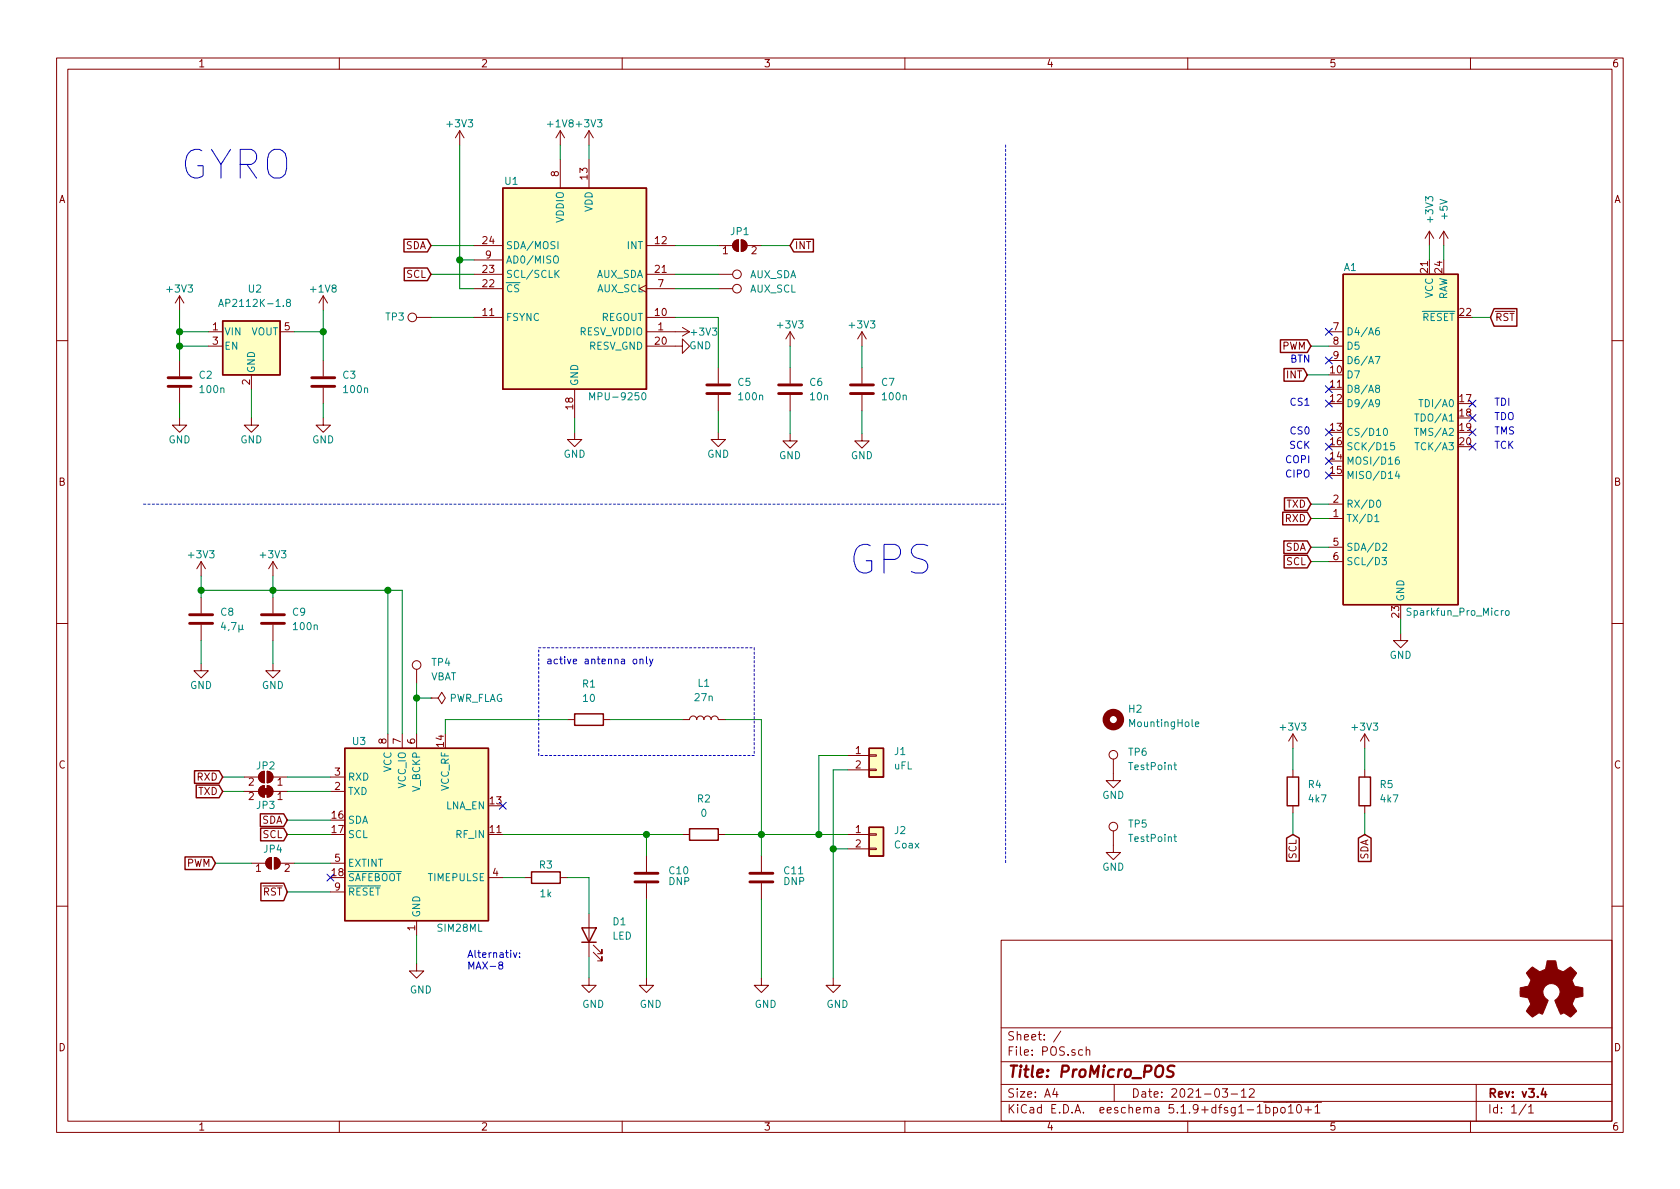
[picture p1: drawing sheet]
<svg xmlns="http://www.w3.org/2000/svg" width="297mm" height="210mm" viewBox="0 0 297 210" stroke-linecap="round" stroke-linejoin="round" font-family="sans-serif">
<g fill="none" stroke="#840000" stroke-width=".18">
<path d="M10 10.3h277v189.9h-277zM12 12.2h273v186.1h-273zM60 10.3v1.9M110 10.3v1.9M160 10.3v1.9M210 10.3v1.9M260 10.3v1.9M81.3 23.1l-.8 1.3M81.3 23.1v2.5M81.3 23.1l.7 1.3M99.1 23.1l-.8 1.3M99.1 23.1v2.5"/>
<path d="M99.1 28.2v5.1M99.1 23.1l.7 1.3M104.1 23.1v2.5M104.1 28.2v5.1M104.1 23.1l-.7 1.3M104.1 23.1l.8 1.3M31.7 52.3v2.6M31.7 52.3l-.7 1.3M31.7 52.3l.8 1.3M36.8 58.7h2.6M49.5 58.7h2.6M57.1 52.3l-.7 1.3"/>
<path d="M57.1 52.3v2.6M57.1 52.3l.8 1.3M73.7 56.1h2.5M83.8 48.5h5.1M83.8 56.1h5.1M83.8 51h5.1M83.8 43.4h5.1M83.8 46h5.1M114.3 50.4l-1.3 .6 1.3 .7M114.3 48.5h5.1M114.3 56.1h5.1M114.3 58.7h7.6"/>
<path d="M114.3 51h5.1M114.3 43.4h5.1M120.6 57.9l1.3 .8M121.9 58.7l-1.3 .7M127 48.5h2.5M127 51h2.5M127 43.4h2.5M129.8 42.8l.4-.3 .4-.1v2a1.03 1.03 0 0 1-1-.5 1.03 1.03 0 0 1 .2-1.1zM131.1 42.4a1.02 1.02 0 0 1 1 1 1.02 1.02 0 0 1-1 1zM132.1 43.4h2.5M139.7 58.7v2.5M139.7 58.7l-.8 1.2"/>
<path d="M139.7 58.7l.8 1.2M152.4 58.7v2.5M152.4 58.7l-.8 1.2M152.4 58.7l.8 1.2M234.9 58.7h2.6M252.7 40.9l-.7 1.3M252.7 40.9v2.5M252.7 40.9l.8 1.3M255.3 40.9l-.8 1.3M255.3 40.9v2.5M255.3 40.9l.7 1.3M10 60.2h2"/>
<path d="M31.7 73.9v1.3h1.3l-1.3 1.2-1.2-1.2h1.2M31.7 63.7v2.8M31.7 68.6v2.8M36.8 61.2h2.6M44.4 73.9v1.3h1.3l-1.3 1.2-1.2-1.2h1.2M44.4 66.3v2.5M57.1 73.9v1.3h1.3l-1.3 1.2-1.2-1.2h1.2M57.1 63.7v2.8M57.1 68.6v2.8M101.6 76.4v1.3h1.3l-1.3 1.3-1.3-1.3h1.3M101.6 68.8v5.1M114.3 61.2h6.3v-1.3l1.3 1.3-1.3 1.3v-1.3"/>
<path d="M127 76.4v1.3h1.3l-1.3 1.3-1.3-1.3h1.3M127 65v2.8M127 69.8v2.8M139.7 76.7v1.3h1.3l-1.3 1.2-1.3-1.2h1.3M139.7 65v2.8M139.7 69.8v2.8M152.4 76.7v1.3h1.3l-1.3 1.2-1.3-1.2h1.3M152.4 65v2.8M152.4 69.8v2.8M234.9 61.2h2.6M234.9 63.7h2.6M285 60.2h2"/>
<path d="M35.6 99.3v2.5M35.6 99.3l-.8 1.3M35.6 99.3l.7 1.3M48.3 99.3v2.5M48.3 99.3l-.8 1.3M48.3 99.3l.7 1.3M234.9 91.7h2.6M234.9 89.1h2.6M234.9 96.8h2.6M234.9 99.3h2.6M10 110.3h2M35.6 117.3v1.3h1.2l-1.2 1.3-1.3-1.3h1.3"/>
<path d="M35.6 105.7v2.8M35.6 110.5v2.8M48.3 117.3v1.3h1.2l-1.2 1.3-1.3-1.3h1.3M48.3 105.7v2.8M48.3 110.5v2.8M73.7 118.4v2.5M247.6 112v1.3h1.3l-1.3 1.2-1.2-1.2h1.2M285 110.3h2M43.2 139.9h2.5M43.2 137.4h2.5M45.9 136.7l.5-.3h.3v2a1.03 1.03 0 0 1-.9-.6 1.03 1.03 0 0 1 .1-1.1zM46.1 139.2l.6-.3v2.1a1.02 1.02 0 0 1-.9-.7 1.02 1.02 0 0 1 .3-1.1z"/>
<path d="M47.2 138.9a1.02 1.02 0 0 1 1.1 1 1.02 1.02 0 0 1-1.1 1.1zM47.2 136.4a1.02 1.02 0 0 1 1.1 1 1.02 1.02 0 0 1-1.1 1zM48.3 139.9h2.5M48.3 137.4h2.5M58.4 139.9h2.6M58.4 137.4h2.6M68.6 129.8v2.5M71.1 129.8v2.5M73.7 129.8v2.5M76.2 123.4h1.3l.6-1 .6 1-.6 1.1-.6-1.1M76.2 123.4h.1M100.3 127.2h1.3"/>
<path d="M106.7 127.2h1.2M120.6 127.2h1.3a.63 .63 0 0 1 .7-.6 .63 .63 0 0 1 .6 .6 .63 .63 0 0 1 .6-.6 .63 .63 0 0 1 .7 .6 .63 .63 0 0 1 .6-.6 .63 .63 0 0 1 .6 .6 .63 .63 0 0 1 .7-.6 .63 .63 0 0 1 .6 .6h1.3M149.9 133.6h3.8M149.9 136.1h3.8M153.7 136h1.2v.3h-1.2zM153.7 133.5h1.2v.2h-1.2zM196.8 134.2v3.8h1.3l-1.3 1.3-1.2-1.3h1.2M228.6 129.8v2.5M228.6 136.1v1.3M228.6 129.8l-.8 1.3M228.6 129.8l.8 1.3M241.3 129.8v2.5"/>
<path d="M241.3 136.1v1.3M241.3 129.8l-.8 1.3M241.3 129.8l.8 1.3M44.4 152.6h2.6M47.2 152l.5-.3 .3-.1v2.1a1.03 1.03 0 0 1-.9-.6 1.03 1.03 0 0 1 .1-1.1zM48.5 151.6a1.02 1.02 0 0 1 1 1 1.02 1.02 0 0 1-1 1.1zM49.5 152.6h2.6M58.4 152.6h2.6M58.4 157.7h2.6M86.4 155.2h2.5M92.7 155.2h1.3M99.1 155.2h1.2"/>
<path d="M114.3 151.4v2.8M114.3 156.2v2.8M120.6 147.6h1.3M127 147.6h1.3M134.6 151.4v2.8M134.6 156.2v2.8M149.9 147.6h3.8M149.9 150.1h3.8M153.7 150h1.2v.2h-1.2zM153.7 147.4h1.2v.3h-1.2zM196.8 146.9v3.8h1.3l-1.3 1.3-1.2-1.3h1.2M228.6 142.5v1.3"/>
<path d="M241.3 142.5v1.3M10 160.2h2M73.7 170.4v1.3h1.2l-1.2 1.3-1.3-1.3h1.3M73.7 162.8v2.5M104.1 173v1.2h1.3l-1.3 1.3-1.2-1.3h1.2M104.1 161.5v7.7M104.9 168.4l1.5 1.5v-.7v.7h-.7M104.9 167.1l1.5 1.6v-.8v.8h-.7M114.3 173v1.2h1.3l-1.3 1.3-1.3-1.3h1.3M134.6 173v1.2h1.3l-1.3 1.3-1.3-1.3h1.3M147.3 173v1.2h1.3l-1.3 1.3-1.3-1.3h1.3M177 166.3h108v32h-108z"/>
<path d="M285 160.2h2M60 198.3v1.9M110 198.3v1.9M160 198.3v1.9M177 194.8h108M177 191.8h108M177 187.8h108M177 181.8h108M186.5 192.5l-.4 1h1M186.8 193v1M187.6 182.3l-1.3 2M191.4 185.7l-.4-.1-.3 .3 .1 .6h.6"/>
<path d="M192 185.7l.3-.1 .3 .1 .1 .9M192 185.1v1.5M197 191.8v3M210 198.3v1.9M216.1 192.5h.9l-.4 .6 .4 .1v.7l-.2 .1-.7-.1M217.7 193.5h1.1M219.5 193l.4-.5v1.5M219.5 194h.8M220.9 192.7l.2-.2h.4l.2 .2 .1 .3-1 1h1M222.3 196.8h.9M223.4 194.9h10.3M223.8 195.9l.4-.1 .3 .3v.6l-.3 .1-.4-.1"/>
<path d="M223.8 195.3v1.5M225.2 195.9l.4-.1 .3 .3-.1 .6-.2 .1-.4-.1M225.2 195.8v1.5M226.5 196l.2-.2 .5 .2v.5l-.1 .2-.4 .1-.2-.1zM227.8 195.8l.4-.5v1.5M227.8 196.8h.9M229.4 195.4l.2-.1a.8 .8 0 0 1 .5 .8 .8 .8 0 0 1-.5 .7 1 1 0 0 1-.2-1.4zM230.7 196.3h1.2M231.3 195.7v1.1M232.5 195.8l.4-.5v1.5M232.5 196.8h.9M260 198.3v1.9"/>
<path d="M261 191.8v6.5M269.8 195.2l-1.2 2M270.3 195.8l.4-.5v1.5M270.3 196.8h.8"/>
<circle cx="72.9" cy="56.1" r=".76"/>
<circle cx="130.3" cy="51" r=".76"/>
<circle cx="130.3" cy="48.5" r=".76"/>
<circle cx="73.7" cy="117.6" r=".76"/>
<circle cx="196.8" cy="133.5" r=".76"/>
<circle cx="196.8" cy="146.2" r=".76"/>
</g>
<path d="M272.9 192.5l-.4 1h1M273.2 193v1" fill="none" stroke="#840000" stroke-width=".3"/>
<path d="M207.6 188.5a.79 .79 0 0 0-1.1 .3 .43 .43 0 0 0 .3 .6 .65 .65 0 0 1 .7 .5l-.2 .4a.87 .87 0 0 1-1 0" fill="none" stroke="#840000" stroke-width=".41"/>
<g fill="#ffffc2" stroke="#ffffc2" stroke-width=".18">
<path d="M153.7 132.3h2.5v5.1h-2.5z"/>
<path d="M39.4 56.8h10.1v9.5h-10.1z"/>
<path d="M61 132.3h25.4v30.5h-25.4z"/>
<path d="M153.7 146.3h2.5v5.1h-2.5z"/>
<path d="M88.9 33.3h25.4v35.5h-25.4z"/>
<path d="M237.5 48.5h20.3v58.4h-20.3z"/>
</g>
<g fill="none" stroke="#840000" stroke-width=".25">
<path d="M88.9 33.3h25.4v35.5h-25.4zM39.4 56.8h10.1v9.5h-10.1zM71.4 42.3h4.2l.6 1.1-.6 1.1h-4.2zM71.5 47.4h4.1l.6 1.1-.6 1.1h-4.1zM140.3 42.3h3.5v2.2h-3.5l-.6-1.1zM237.5 48.5h20.3v58.4h-20.3zM264.2 54.6h4v3.1h-4l-.7-1.6zM226.4 60.1h4.7l.7 1.1-.7 1.1h-4.7zM227 65.2h3.5l.6 1.1-.6 1.1h-3.5zM226.8 90.6h4.3l.7 1.1-.7 1.1h-4.3zM227 95.7h4.1l.7 1.1-.7 1.1h-4.1zM227.1 98.2h4l.7 1.1-.7 1.1h-4z"/>
<path d="M227.1 88h4l.7 1.1-.7 1.2h-4zM34.4 136.3h4.3l.7 1.1-.7 1.1h-4.3zM34.7 138.8h4l.7 1.1-.7 1.2h-4zM61 132.3h25.4v30.5h-25.4zM101.6 126.2h5.1v2.1h-5.1zM153.7 132.3h2.5v5.1h-2.5zM227.6 137.4h2v5.1h-2zM240.3 137.4h2v5.1h-2zM32.7 151.5h4.8l.6 1.1-.6 1.2h-4.8zM46 143.9h4.2l.6 1.1-.6 1.1h-4.2zM46.1 146.5h4.1l.6 1.1-.6 1.1h-4.1zM46.1 156.2h4.1l.6 1.5-.6 1.6h-4.1z"/>
<path d="M94 154.2h5.1v2h-5.1zM121.9 146.6h5.1v2h-5.1zM153.7 146.3h2.5v5.1h-2.5zM227.5 148.2l1.1-.6 1.1 .6v4.1h-2.2zM240.2 148.2l1.1-.6 1.1 .6v4.1h-2.2zM102.9 164.1h2.5l-1.3 2.5zM102.9 166.6h2.5"/>
</g>
<g fill="none" stroke="#008484" stroke-width=".18">
<path d="M38.7 54.2l.4-1.3 .4 1.3M38.8 53.8h.6M50.9 53.5l-.2-.1v-.3l.4-.2 .2 .2v.3l-.6 .1-.1 .2v.3l.3 .2h.2l.3-.2-.1-.4-.2-.1M97.9 45.4l.3-.1a.45 .45 0 0 1 .5 .4v.4l-.1 .4h-.5a.92 .92 0 0 1-.2-1.1zM98.3 48.4l.6 .7M98.7 42.7v1.3M98.9 47.8l-.8 .7M243.8 58h-.4a.87 .87 0 0 0 0 1.2l.5-.1v-.5l-.5-.2-.2 .3M104.3 70.7v-1.3l.4 1 .4-1v1.3M113.6 69.6l.2-.2a.67 .67 0 0 1 .4 .7 .67 .67 0 0 1-.4 .6l-.3-.5zM243.2 63h.8l-.6 1.3M243.4 68.7l-.1-.2v-.3l.1-.1 .4 .1 .1 .3-.6 .2-.1 .2v.3l.2 .2 .4-.1 .1-.1v-.4l-.2-.1"/>
<path d="M243.9 71.2l-.2 .2h-.3l-.2-.2 .1-.4 .1-.1h.3l.2 .2a.97 .97 0 0 1-.2 1h-.4M244.7 75.9l.2-.2a.69 .69 0 0 1 .4 .7 .69 .69 0 0 1-.4 .6l-.2-.1-.1-.4zM246.5 78.3h-.6v.6l.1-.1 .5 .1v.5l-.1 .1-.5-.1M250.1 75.7h.7M250.1 73.2h.8M250.2 78.3h.7M250.9 70.7h.7M243.1 91.3l.3-.3v1.2M243.1 92.2h.7M243.5 88.6l.2-.2a.67 .67 0 0 1 .4 .7 .67 .67 0 0 1-.4 .6l-.3-.2v-.3zM244.3 98.6h.8l-.4 .5 .4 .1v.5l-.2 .2-.6-.2M244.5 96.2l.5-.1 .2 .3-.1 .2-.7 .7h.8"/>
<path d="M247 83.3l-.3 .9h.8M247.3 80.8l-.4 .1-.2 .5 .1 .6 .2 .1 .3-.1 .1-.1-.1-.5-.3-.1-.3 .3M247.3 83.8v.8M266.3 108h.3l.2 .1-.1 .7h-.3l-.2-.2zM207.5 135.3h.5M207.7 134.8v1.1l.3 .2M211.4 128.1l.6-.1-.1-.3h-.3l-.2 .1v.6h.5M207.5 148h.5M207.7 147.5v1.1l.3 .2"/>
</g>
<g fill="none" stroke="#840000" stroke-width=".51">
<path d="M29.7 68.3h4.1M29.7 66.8h4.1M55.1 68.3h4.1M55.1 66.8h4.1M125 69.6h4M125 68.1h4M137.7 69.6h4M137.7 68.1h4M150.4 69.6h4M150.4 68.1h4M33.5 110.2h4.1M33.5 108.7h4.1"/>
<path d="M46.2 110.2h4.1M46.2 108.7h4.1M112.3 156h4M112.3 154.4h4M132.6 156h4.1M132.6 154.4h4.1"/>
</g>
<g fill="#840000" stroke="#840000" stroke-width=".18">
<path d="M47.2 152l.5-.3 .3-.1v2.1a1.03 1.03 0 0 1-.9-.6 1.03 1.03 0 0 1 .1-1.1z"/>
<path d="M48.5 151.6a1.02 1.02 0 0 1 1 1 1.02 1.02 0 0 1-1 1.1z"/>
<path d="M129.8 42.8l.4-.3 .4-.1v2a1.03 1.03 0 0 1-1-.5 1.03 1.03 0 0 1 .2-1.1z"/>
<path d="M131.1 42.4a1.02 1.02 0 0 1 1 1 1.02 1.02 0 0 1-1 1z"/>
<path d="M47.2 138.9a1.02 1.02 0 0 1 1.1 1 1.02 1.02 0 0 1-1.1 1.1z"/>
<path d="M46.1 139.2l.6-.3v2.1a1.02 1.02 0 0 1-.9-.7 1.02 1.02 0 0 1 .3-1.1z"/>
<path d="M46.5 139.4h1v1.1h-1z"/>
<path d="M47.2 136.4a1.02 1.02 0 0 1 1.1 1 1.02 1.02 0 0 1-1.1 1z"/>
<path d="M45.9 136.7l.5-.3h.3v2a1.03 1.03 0 0 1-.9-.6 1.03 1.03 0 0 1 .1-1.1z"/>
<path d="M270.4 171.5l.6-.5 .8 .6a.62 .62 0 0 0 1 0l.2-.1a1.62 1.62 0 0 0 .5-1.4l.1-.2h1.5l.1 .8a.74 .74 0 0 0 .7 .9l.5 .3 1.3-.9 1 1-.4 .7a.75 .75 0 0 0-.1 1.2l.2 .5 1.5 .3v1.5l-1.4 .2-.1 .2a1.23 1.23 0 0 0-.3 1.2l.7 1-.1 .1-1 1-.8-.6a.54 .54 0 0 0-.9 0l-1.1-2.3a2.33 2.33 0 0 0 .9-1.9 1.54 1.54 0 0 0-2.5-.8 1.54 1.54 0 0 0 .4 2.6l-1 2.4a.69 .69 0 0 0-1.1 .2l-.7 .4-1-1.1 .8-1.2-.3-.5a.71 .71 0 0 0-.9-.8l-.7-.2v-1.4l.4-.1a1.11 1.11 0 0 0 1.3-.7 .72 .72 0 0 0-.2-1.2l-.4-.6z"/>
</g>
<circle cx="196.8" cy="127.2" r="1.27" fill="none" stroke="#840000" stroke-width="1.3"/>
<path d="M177.8 25.6v127M25.4 89.1h152.4M95.2 114.5h38.1M133.3 114.5v19.1M95.2 133.6v-19.1M133.3 133.6h-38.1" fill="none" stroke="#0000c2" stroke-width=".18" stroke-dasharray=".4 .4"/>
<g fill="none" stroke="#008400" stroke-width=".18">
<path d="M81.3 25.6v25.4h2.5M99.1 25.6v2.6M104.1 25.6v2.6M31.7 54.9v8.8M31.7 58.7h5.1M52.1 58.7h5M57.1 54.9v8.8M76.2 56.1h7.6M76.2 43.4h7.6M76.2 48.5h7.6M81.3 46h2.5M119.4 56.1h7.6v8.9"/>
<path d="M119.4 43.4h7.6M119.4 48.5h7.6M119.4 51h7.6M134.6 43.4h5.1M252.7 43.4v2.6M255.3 43.4v2.6M260.3 56.1h3.2M31.7 71.4v2.5M31.7 61.2h5.1M44.4 68.8v5.1M57.1 71.4v2.5M101.6 73.9v2.5"/>
<path d="M127 72.6v3.8M139.7 61.2v3.8M139.7 72.6v4.1M152.4 61.2v3.8M152.4 72.6v4.1M231.1 66.3h3.8M231.8 61.2h3.1M231.8 99.3h3.1M231.8 96.8h3.1M231.8 91.7h3.1M231.8 89.1h3.1M35.6 104.4h35.5v25.4"/>
<path d="M35.6 101.8v3.9M35.6 113.3v4M48.3 101.8v3.9M48.3 113.3v4M68.6 104.4v25.4M247.6 109.5v2.5M39.4 139.9h3.8M39.4 137.4h3.8M50.8 139.9h7.6M50.8 137.4h7.6M73.7 123.4h2.5M73.7 120.9v8.9"/>
<path d="M100.3 127.2h-21.6v2.6M107.9 127.2h12.7M128.3 127.2h6.3v24.2M149.9 136.1h-2.6v36.9M149.9 133.6h-5.1v14M228.6 132.3v3.8M241.3 132.3v3.8M38.1 152.6h6.3M50.8 145h7.6M50.8 147.6h7.6M50.8 157.7h7.6M52.1 152.6h6.3"/>
<path d="M88.9 147.6h31.7M88.9 155.2h3.8M100.3 155.2h3.8v6.3M114.3 147.6v3.8M114.3 159v14M128.3 147.6h21.6M134.6 159v14M147.3 150.1h2.6M228.6 143.8v3.8M241.3 143.8v3.8M73.7 165.3v5.1M104.1 169.2v3.8"/>
</g>
<path d="M112.1 116.6h.3l.1 .1v.6l-.3 .1-.3-.2zM113.2 116.7l.1-.1h.3l.1 .8M113.2 116.6v.8M114.3 116.1v1.1l.2 .2M114.9 116.6l.2 .8M115.4 116.6l-.4 1.1-.1 .1M88.4 170.7l-.2-.2v-.3l.5-.1 .1 .1v.3l-.5 .2-.1 .2v.2l.2 .3h.3l.2-.3-.1-.3-.1-.1M90.8 168.5l.3 .8 .3-.8M91.9 169.2v.1M91.9 168.5v.2" fill="none" stroke="#0000c2" stroke-width=".18"/>
<g fill="#008400" stroke="#008400" stroke-width=".25">
<circle cx="31.8" cy="61.2" r=".51"/>
<circle cx="35.6" cy="104.4" r=".51"/>
<circle cx="57.2" cy="58.7" r=".51"/>
<circle cx="31.8" cy="58.7" r=".51"/>
<circle cx="81.3" cy="46" r=".51"/>
<circle cx="147.3" cy="150.1" r=".51"/>
<circle cx="144.8" cy="147.6" r=".51"/>
<circle cx="134.6" cy="147.6" r=".51"/>
<circle cx="114.3" cy="147.6" r=".51"/>
<circle cx="68.6" cy="104.4" r=".51"/>
<circle cx="48.3" cy="104.4" r=".51"/>
<circle cx="73.7" cy="123.4" r=".51"/>
</g>
<g fill="none" stroke="#000084" stroke-width=".18">
<path d="M234.3 58.1l1.3 1.2M235.6 58.1l-1.3 1.2M234.3 63.1l1.3 1.3M234.3 68.2l1.3 1.2M234.3 78.4l1.3 1.2M234.3 75.8l1.3 1.3M234.3 70.8l1.3 1.2M235.6 63.1l-1.3 1.3M235.6 68.2l-1.3 1.2M235.6 78.4l-1.3 1.2M235.6 75.8l-1.3 1.3M235.6 70.8l-1.3 1.2"/>
<path d="M259.7 70.8l1.3 1.2M259.7 73.3l1.3 1.2M259.7 75.8l1.3 1.3M259.7 78.4l1.3 1.2M261 70.8l-1.3 1.2M261 73.3l-1.3 1.2M261 75.8l-1.3 1.3M261 78.4l-1.3 1.2M234.3 83.5l1.3 1.2M234.3 80.9l1.3 1.2M235.6 83.5l-1.3 1.2M235.6 80.9l-1.3 1.2"/>
<path d="M57.8 154.6l1.2 1.2M59 154.6l-1.2 1.2M88.3 141.9l1.2 1.2M89.5 141.9l-1.2 1.2"/>
</g>
<g font-size="7.1" fill="#0000c2">
<text x="31.7" y="31.7">GYRO</text>
<text x="150.2" y="101.6">GPS</text>
</g>
<text font-size="2.8" fill="#840000" x="178" y="190.5">Title: ProMicro_POS</text>
<g font-size="2.1" fill="#840000">
<text x="178" y="184">Sheet: /</text>
<text x="178" y="186.7">File: POS.sch</text>
<text x="178" y="196.9">KiCad E.D.A. eeschema 5.1.9+dfsg1-1bpo10+1</text>
<text x="178" y="194.1">Size: A4</text>
<text x="200" y="194.1">Date: 2021-03-12</text>
<text x="263" y="194.1">Rev: v3.4</text>
<text x="263" y="196.9">Id: 1/1</text>
</g>
<g font-size="1.8" fill="#840000">
<text x="35" y="11.9">1</text>
<text x="85" y="11.9">2</text>
<text x="135" y="11.9">3</text>
<text x="185" y="11.9">4</text>
<text x="235" y="11.9">5</text>
<text x="285" y="11.9">6</text>
<text x="10.4" y="35.9">A</text>
<text x="98.8" y="31.2" transform="rotate(-90 98.8 31.2)">8</text>
<text x="103.9" y="31.7" transform="rotate(-90 103.9 31.7)">13</text>
<text x="285.4" y="35.9">A</text>
<text x="71.7" y="44.1">SDA</text>
<text x="85.4" y="43.2">24</text>
<text x="85.9" y="45.7">9</text>
<text x="115.9" y="43.2">12</text>
<text x="127.8" y="45">1</text>
<text x="132.9" y="45">2</text>
<text x="140.5" y="44.1">INT</text>
<text x="71.9" y="49.1">SCL</text>
<text x="85.4" y="50.8">22</text>
<text x="85.4" y="48.3">23</text>
<text x="115.9" y="48.3">21</text>
<text x="116.4" y="50.8">7</text>
<text x="252.5" y="48.2" transform="rotate(-90 252.5 48.2)">21</text>
<text x="255" y="48.2" transform="rotate(-90 255 48.2)">24</text>
<text x="37.6" y="58.4">1</text>
<text x="50.3" y="58.4">5</text>
<text x="85.4" y="55.9">11</text>
<text x="115.9" y="55.9">10</text>
<text x="116.4" y="58.4">1</text>
<text x="235.7" y="58.4">7</text>
<text x="258.1" y="55.9">22</text>
<text x="264.3" y="56.8">RST</text>
<text x="37.6" y="61">3</text>
<text x="115.9" y="61">20</text>
<text x="226.7" y="61.8">PWM</text>
<text x="235.7" y="61">8</text>
<text x="235.7" y="63.5">9</text>
<text x="44.2" y="68" transform="rotate(-90 44.2 68)">2</text>
<text x="227.5" y="66.9">INT</text>
<text x="235.3" y="66">10</text>
<text x="235.3" y="68.6">11</text>
<text x="235.3" y="71.1">12</text>
<text x="258.1" y="71.1">17</text>
<text x="101.3" y="72.3" transform="rotate(-90 101.3 72.3)">18</text>
<text x="235.3" y="76.2">13</text>
<text x="258.1" y="73.7">18</text>
<text x="258.1" y="76.2">19</text>
<text x="235.3" y="81.3">14</text>
<text x="235.3" y="83.8">15</text>
<text x="235.3" y="78.7">16</text>
<text x="258.1" y="78.7">20</text>
<text x="10.4" y="85.9">B</text>
<text x="227.5" y="89.8">TXD</text>
<text x="235.7" y="88.9">2</text>
<text x="285.4" y="85.9">B</text>
<text x="227.3" y="92.3">RXD</text>
<text x="235.7" y="91.4">1</text>
<text x="227.3" y="97.4">SDA</text>
<text x="227.5" y="99.9">SCL</text>
<text x="235.7" y="96.5">5</text>
<text x="235.7" y="99.1">6</text>
<text x="247.4" y="109.2" transform="rotate(-90 247.4 109.2)">23</text>
<text x="68.3" y="131.5" transform="rotate(-90 68.3 131.5)">8</text>
<text x="70.9" y="131.5" transform="rotate(-90 70.9 131.5)">7</text>
<text x="73.4" y="131.5" transform="rotate(-90 73.4 131.5)">6</text>
<text x="10.4" y="135.9">C</text>
<text x="59.2" y="137.2">3</text>
<text x="78.5" y="132" transform="rotate(-90 78.5 132)">14</text>
<text x="151.3" y="133.3">1</text>
<text x="151.3" y="135.9">2</text>
<text x="285.4" y="135.9">C</text>
<text x="34.8" y="138">RXD</text>
<text x="35.1" y="140.6">TXD</text>
<text x="44" y="141.5">2</text>
<text x="44" y="138.9">2</text>
<text x="49" y="141.5">1</text>
<text x="49" y="138.9">1</text>
<text x="59.2" y="139.7">2</text>
<text x="86.7" y="142.2">13</text>
<text x="46.3" y="145.7">SDA</text>
<text x="46.5" y="148.2">SCL</text>
<text x="58.7" y="144.8">16</text>
<text x="58.7" y="147.3">17</text>
<text x="86.7" y="147.3">11</text>
<text x="151.3" y="147.3">1</text>
<text x="151.3" y="149.9">2</text>
<text x="33" y="153.3">PWM</text>
<text x="45.2" y="154.2">1</text>
<text x="50.3" y="154.2">2</text>
<text x="58.7" y="154.9">18</text>
<text x="59.2" y="152.4">5</text>
<text x="87.1" y="154.9">4</text>
<text x="229.2" y="151.9" transform="rotate(-90 229.2 151.9)">SCL</text>
<text x="241.9" y="152.1" transform="rotate(-90 241.9 152.1)">SDA</text>
<text x="46.5" y="158.4">RST</text>
<text x="59.2" y="157.5">9</text>
<text x="73.4" y="164.6" transform="rotate(-90 73.4 164.6)">1</text>
<text x="10.4" y="185.9">D</text>
<text x="285.4" y="185.9">D</text>
<text x="35" y="199.9">1</text>
<text x="85" y="199.9">2</text>
<text x="135" y="199.9">3</text>
<text x="185" y="199.9">4</text>
<text x="235" y="199.9">5</text>
<text x="285" y="199.9">6</text>
</g>
<g font-size="1.8" fill="#008484">
<text x="79.2" y="22.5">+3V3</text>
<text x="97" y="22.5">+1V8 +3V3</text>
<text x="89.3" y="32.7">U1</text>
<text x="99.7" y="39.4" transform="rotate(-90 99.7 39.4)">VDDIO</text>
<text x="104.8" y="37.5" transform="rotate(-90 104.8 37.5)">VDD</text>
<text x="129.2" y="41.6">JP1</text>
<text x="253.4" y="39.2" transform="rotate(-90 253.4 39.2)">+3V3</text>
<text x="256" y="38.7" transform="rotate(-90 256 38.7)">+5V</text>
<text x="89.4" y="44.1">SDA/MOSI</text>
<text x="89.4" y="46.6">AD0/MISO</text>
<text x="110.9" y="44.1">INT</text>
<text x="237.6" y="47.9">A1</text>
<text x="29.7" y="51.7">+3V3</text>
<text x="44" y="51.7">U2</text>
<text x="55.1" y="51.7">+1V8</text>
<text x="89.4" y="51.7">CS</text>
<text x="89.4" y="49.1">SCL/SCLK</text>
<text x="105.3" y="49.1">AUX_SDA</text>
<text x="105.5" y="51.7">AUX_SCL</text>
<text x="132.5" y="49.2">AUX_SDA</text>
<text x="132.6" y="51.7">AUX_SCL</text>
<text x="253.4" y="52.8" transform="rotate(-90 253.4 52.8)">VCC</text>
<text x="255.9" y="53.2" transform="rotate(-90 255.9 53.2)">RAW</text>
<text x="39.6" y="59.3">VIN</text>
<text x="39.7" y="54.3">AP2112K-1.8</text>
<text x="44.4" y="59.3">VOUT</text>
<text x="68.2" y="56.7">TP3</text>
<text x="89.4" y="56.8">FSYNC</text>
<text x="102.4" y="59.3">RESV_VDDIO</text>
<text x="106.2" y="56.8">REGOUT</text>
<text x="122.4" y="59.4">+3V3</text>
<text x="137.6" y="58.1">+3V3</text>
<text x="150.3" y="58.1">+3V3</text>
<text x="238" y="59.3">D4/A6</text>
<text x="251.4" y="56.8">RESET</text>
<text x="39.6" y="61.8">EN</text>
<text x="104.1" y="61.8">RESV_GND</text>
<text x="121.9" y="61.8">GND</text>
<text x="238" y="61.8">D5</text>
<text x="238" y="64.4">D6/A7</text>
<text x="35.3" y="67">C2</text>
<text x="35.5" y="69.5">100n</text>
<text x="45.1" y="66" transform="rotate(-90 45.1 66)">GND</text>
<text x="60.7" y="67">C3</text>
<text x="60.9" y="69.5">100n</text>
<text x="102.2" y="68.3" transform="rotate(-90 102.2 68.3)">GND</text>
<text x="105" y="70.8">MPU-9250</text>
<text x="130.5" y="68.2">C5</text>
<text x="130.8" y="70.8">100n</text>
<text x="143.2" y="68.2">C6</text>
<text x="143.3" y="70.8">10n</text>
<text x="155.9" y="68.2">C7</text>
<text x="156.2" y="70.8">100n</text>
<text x="238" y="66.9">D7</text>
<text x="238" y="69.5">D8/A8</text>
<text x="238" y="72">D9/A9</text>
<text x="238" y="77.1">CS/D10</text>
<text x="250.8" y="74.5">TDO/A1</text>
<text x="250.8" y="77.1">TMS/A2</text>
<text x="251.7" y="72">TDI/A0</text>
<text x="29.8" y="78.4">GND</text>
<text x="42.5" y="78.4">GND</text>
<text x="55.2" y="78.4">GND</text>
<text x="99.6" y="80.9">GND</text>
<text x="125" y="80.9">GND</text>
<text x="137.7" y="81.2">GND</text>
<text x="150.4" y="81.2">GND</text>
<text x="238" y="82.2">MOSI/D16</text>
<text x="238" y="79.6">SCK/D15</text>
<text x="250.9" y="79.6">TCK/A3</text>
<text x="238" y="84.7">MISO/D14</text>
<text x="238" y="89.8">RX/D0</text>
<text x="238" y="92.3">TX/D1</text>
<text x="33.5" y="98.7">+3V3</text>
<text x="46.2" y="98.7">+3V3</text>
<text x="238" y="97.4">SDA/D2</text>
<text x="238" y="99.9">SCL/D3</text>
<text x="248.3" y="106.4" transform="rotate(-90 248.3 106.4)">GND</text>
<text x="39.1" y="108.9">C8</text>
<text x="39.3" y="111.4">4,7µ</text>
<text x="51.8" y="108.9">C9</text>
<text x="52" y="111.4">100n</text>
<text x="249.2" y="108.9">Sparkfun_Pro_Micro</text>
<text x="76.4" y="117.8">TP4</text>
<text x="245.7" y="116.5">GND</text>
<text x="33.6" y="121.8">GND</text>
<text x="46.3" y="121.8">GND</text>
<text x="76.1" y="120.3">VBAT</text>
<text x="79.3" y="124.1">PWR_FLAG</text>
<text x="103" y="121.6">R1</text>
<text x="103.2" y="124.1">10</text>
<text x="122.9" y="124">27n</text>
<text x="123.4" y="121.5">L1</text>
<text x="62.4" y="131.7">U3</text>
<text x="199.6" y="126">H2</text>
<text x="199.9" y="128.6">MountingHole</text>
<text x="226.5" y="129.2">+3V3</text>
<text x="239.2" y="129.2">+3V3</text>
<text x="45.4" y="136.1">JP2</text>
<text x="69.2" y="136.6" transform="rotate(-90 69.2 136.6)">VCC</text>
<text x="158.1" y="136.1">uFL</text>
<text x="158.2" y="133.5">J1</text>
<text x="199.6" y="133.6">TP6</text>
<text x="199.8" y="136.2">TestPoint</text>
<text x="45.4" y="143">JP3</text>
<text x="61.5" y="140.6">TXD</text>
<text x="61.5" y="138">RXD</text>
<text x="71.8" y="139.4" transform="rotate(-90 71.8 139.4)">VCC_IO</text>
<text x="74.3" y="140" transform="rotate(-90 74.3 140)">V_BCKP</text>
<text x="78.8" y="143.1">LNA_EN</text>
<text x="79.4" y="139.9" transform="rotate(-90 79.4 139.9)">VCC_RF</text>
<text x="123.3" y="141.9">R2</text>
<text x="194.9" y="141.3">GND</text>
<text x="231.3" y="139.4">R4</text>
<text x="231.5" y="141.9">4k7</text>
<text x="244" y="139.4">R5</text>
<text x="244.2" y="141.9">4k7</text>
<text x="61.5" y="145.7">SDA</text>
<text x="61.5" y="148.2">SCL</text>
<text x="80.7" y="148.2">RF_IN</text>
<text x="124" y="144.4">0</text>
<text x="158.2" y="147.5">J2</text>
<text x="199.6" y="146.3">TP5</text>
<text x="199.8" y="148.9">TestPoint</text>
<text x="46.7" y="150.8">JP4</text>
<text x="61.5" y="155.8">SAFEBOOT</text>
<text x="61.5" y="153.3">EXTINT</text>
<text x="75.7" y="155.8">TIMEPULSE</text>
<text x="95.4" y="153.6">R3</text>
<text x="118.4" y="154.6">C10</text>
<text x="138.7" y="154.6">C11</text>
<text x="158.2" y="150">Coax</text>
<text x="194.9" y="154">GND</text>
<text x="61.5" y="158.4">RESET</text>
<text x="95.6" y="158.7">1k</text>
<text x="118.3" y="156.5">DNP</text>
<text x="138.6" y="156.5">DNP</text>
<text x="74.3" y="162.3" transform="rotate(-90 74.3 162.3)">GND</text>
<text x="77.4" y="164.8">SIM28ML</text>
<text x="108.3" y="166.2">LED</text>
<text x="108.4" y="163.6">D1</text>
<text x="72.5" y="175.7">GND</text>
<text x="102.9" y="178.2">GND</text>
<text x="113.1" y="178.2">GND</text>
<text x="133.4" y="178.2">GND</text>
<text x="146.1" y="178.2">GND</text>
</g>
<g font-size="1.8" fill="#0000c2">
<text x="228.1" y="64.1">BTN</text>
<text x="228.3" y="71.7">CS1</text>
<text x="264.2" y="71.7">TDI</text>
<text x="228.3" y="76.8">CS0</text>
<text x="264.2" y="74.3">TDO</text>
<text x="264.2" y="76.8">TMS</text>
<text x="227.5" y="81.9">COPI</text>
<text x="228" y="79.4">SCK</text>
<text x="264.2" y="79.4">TCK</text>
<text x="227.5" y="84.4">CIPO</text>
<text x="96.5" y="117.5">active antenna only</text>
<text x="82.5" y="169.4">Alternativ:</text>
<text x="82.5" y="171.4">MAX-8</text>
</g>
</svg>
